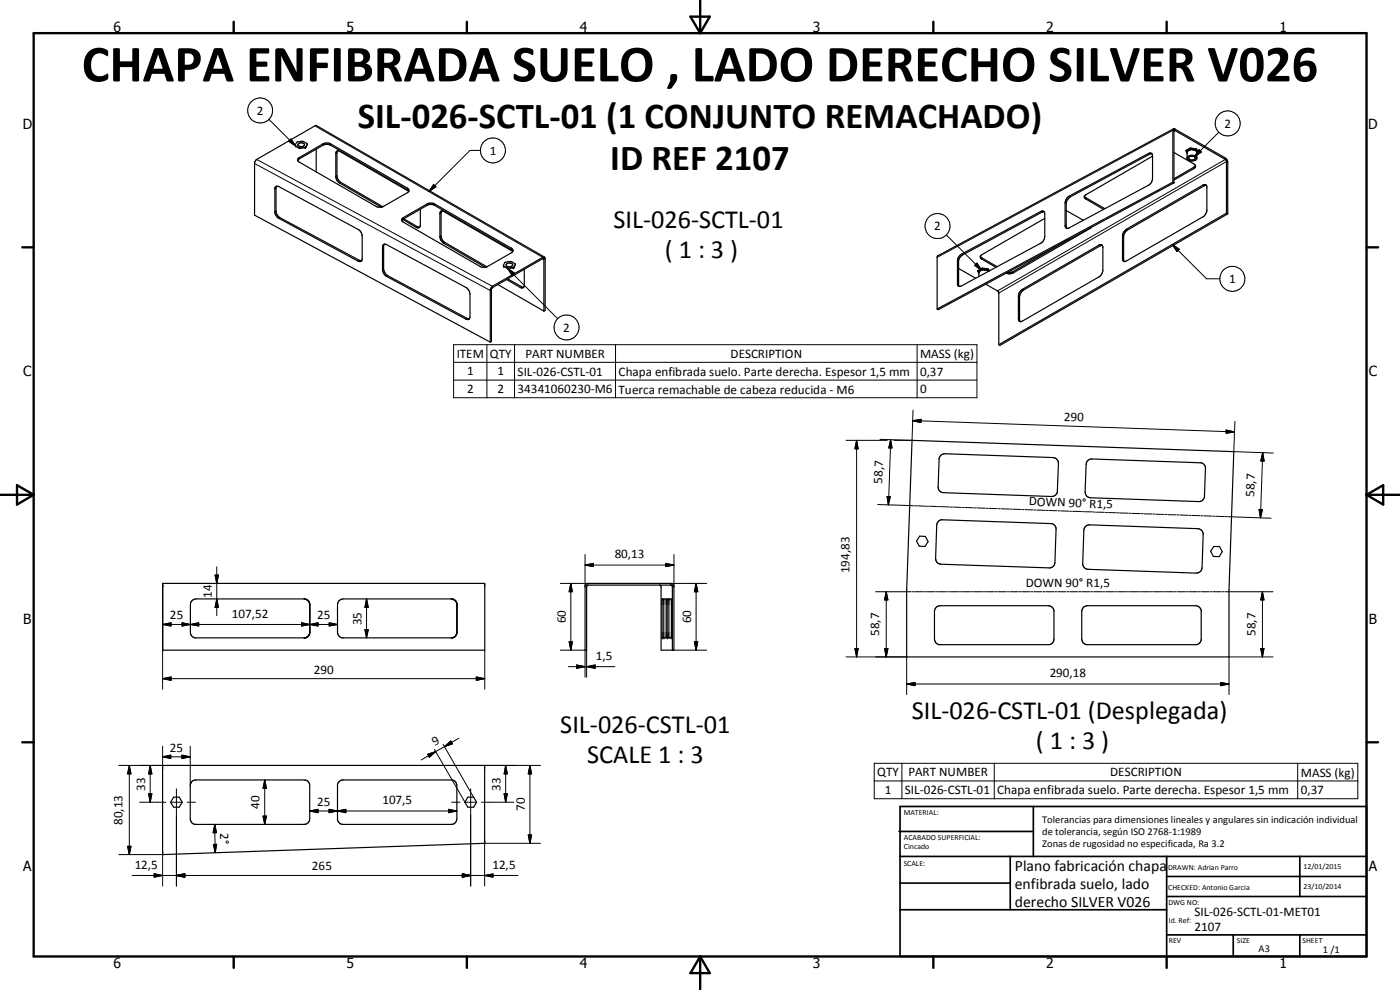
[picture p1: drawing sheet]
<svg xmlns="http://www.w3.org/2000/svg" width="420mm" height="297mm" viewBox="0 0 420 297" stroke-linecap="round" stroke-linejoin="round" font-family="sans-serif">
<g fill="none" stroke="#000" stroke-width=".35">
<path d="M352.2 38.7l-70.9 38.1v15.9M352.6 38.7l-.2-.1-.4 .3v15.8M352.6 39.2h-.3v15.7M352.6 38.7v.5M352.6 38.7l15.1 8.7 .5 .5 .3 .6v15.7M352.6 39.2l15.4 9 .1 15.8M82.6 56.1l.3-.2 .8 .1 24.2 13.1 .6 1 .2 .7v6.8a.77 .77 0 0 1-.4 .8 .77 .77 0 0 1-.8 0l-24-13-.7-.9-.3-.7zM83 55.9l-.2 .4v7.2l.8 1.5 24.4 13.2 .5 .1M88.6 43.6l.1 .2M88.6 43.6h.1M88.7 43.8h.1M88.7 43.8l1 .6"/>
<path d="M89.4 48.1l.2-.3 7.3-4.2a2.49 2.49 0 0 1 2.4 0l22.9 13.3 .5 .4M89.5 43.2a1.12 1.12 0 0 1 1.9 .4 1.14 1.14 0 0 1-2-.3zM89.7 44.4h.4M89.7 44.4h.1M89.7 44.4l.4 .1M89.9 44.4l.2 .1M90.1 44.4v.1M91.5 44.2l-1.4 .2M91.5 44.2l-1.4 .3M91.9 44.1l-.4 .1M92.2 43.3l-.3 .8M92.2 43.3l-.1-.2a2.49 2.49 0 0 0-3.1-.3l-.4 .8"/>
<path d="M92.2 43.3h.1M94.9 44.7v6.9M101.3 45.3l-.2 .6v6.8l.6 1.5 13.2 7.8M122.7 57.4l-20.7-12h-1l-.2 .5v7.3l.4 1 .8 .7 12.4 7.2M122.7 57.4v-.5l-.5-.5-23.4-13.4-1.1-.1-.8 .3-7.1 4.1a.72 .72 0 0 0-.5 .7 .72 .72 0 0 0 .5 .6l23.2 13.4 1.4 .1M122.7 57.4l-.5 .4-7.8 4.3M320.2 59.4l24.5-13.3 .6-.2 .4 .2 .2 .7v6.8l-.2 .8-.6 .9-24.6 13.2-.7-.2-.2-.6v-6.8zM325.4 58.8l.3 .4 5.9 3.4M325.4 58.8l.3 .8 5.5 3.2M345.7 46.1l-.7 .2-24.2 13.1-.8 1.4v7.3l.2 .4M345.9 46.9l-20.5 11.9M352 54.7l.3 .2"/>
<path d="M352 54.7l-70.7 38M352.3 45.8l6 3.4a.73 .73 0 0 1 .5 .7 .73 .73 0 0 1-.5 .7l-6 3.4M352.3 54.9l-70.7 38-.3-.2M356.1 45.2v.1M356.1 45.2l1.2-.7 1.6 .2 .5 1M356.1 45.3l.2 .5M356.1 45.2h.1M356.3 47.3a1.85 1.85 0 0 1 2.9 0M356.7 45.2h-.6M356.7 45.2l-.4 .4v2.1a1.84 1.84 0 0 0 2.9-.2v-1.9M356.7 45.2a2.17 2.17 0 0 1 2.4 .2M357 47a.93 .93 0 0 1 1-.2 .93 .93 0 0 1 .6 1l-1.3 .2a.54 .54 0 0 1-.5-.4 .54 .54 0 0 1 .2-.6z"/>
<path d="M357.2 44.6l-1.1 .6M357.2 44.6l-.5 .6M357.4 44.5l-.2 .1M357.4 44.5v.1M357.4 44.5l1.4 .2M357.4 44.6l.7 .4 .7-.2M358.8 49.7l-.3 .3-6.2 3.6M358.8 44.7l.2 .1M358.8 44.7v.1M358.8 44.8l.2 .1M359 44.8v.1M359 44.8l.4 .9"/>
<path d="M359 44.9l.1 .5M359.1 45.4l.1 .2M359.1 45.4v.2M359.2 45.6l.2 .1M359.4 45.7h.1M359.4 45.7l-.2 .3M362 55.6h-.4l-23.4 13.5-.6 .7-.4 1v7.1l.2 .6M115 73.5l.2-.2 .8 .1 24.2 13.1 .7 1 .1 .7v6.8a.77 .77 0 0 1-.3 .8 .77 .77 0 0 1-.9 0l-23.8-12.9a2.52 2.52 0 0 1-1.2-2v-6.8zM115.3 73.3l-.2 .4v7.2l.8 1.5 24.4 13.2 .5 .1M120.6 66.2v-.5l.5-.4 7.2-4.2 1.7-.1 23.7 13.6 .3 .5-.1 .3M120.6 66.2l.5 .5 23.2 13.4 1.3 .1M120.9 65.8l7.2-4.2a2.4 2.4 0 0 1 2.4 0l22.9 13.3 .5 .5"/>
<path d="M120.9 65.8l-.3 .4M121.2 65.7l4.1 2.3 .6 .2M126.1 62.8v4.8a.77 .77 0 0 1-.4 .7 .77 .77 0 0 1-.8-.1l-4-2.4M132.5 63.3l-.1 .4v7.3l.7 1.5 13 7.6M151.1 79.6l.1 .3M151.2 79.9l1 .5M152 79.2a1.06 1.06 0 0 1 1-.3 1.06 1.06 0 0 1 .8 .7 1.22 1.22 0 0 1-1.9-.1zM153.9 75.4l-20.7-11.9a.67 .67 0 0 0-.8-.2 .67 .67 0 0 0-.4 .6v7.3a2.55 2.55 0 0 0 1.2 1.8l12.4 7.2M153.9 75.4l-7.7 4.7M154.7 79.3l-.2-.2a2.54 2.54 0 0 0-3-.3l-.4 .8M154.7 79.3l-.4 .8M163.4 77.1l-68.5-39.5-17.9 10.2-.3 .5-.3 .6v15.7l70.7 38.1"/>
<path d="M287.9 76.8l24.4-13.3a.77 .77 0 0 1 .9-.1 .77 .77 0 0 1 .4 .8v6.8l-.5 1.3-.5 .6-24 12.9a.73 .73 0 0 1-.8 .1 .73 .73 0 0 1-.5-.6v-7.3zM294.2 76.9l.5 .5 4.5 2.6M313.4 63.5l-.7 .2-24.2 13.1-.8 1.4v7.3l.2 .4M313.6 65.5l-18.9 10.9a.72 .72 0 0 0-.5 .7 .72 .72 0 0 0 .5 .7l4.2 2.4M320 63.2l5.1 2.9M320.9 71.8l-16.8 9.6-1.6 .3M327.5 68.2l-23.4 13.7-1 .3-1.1-.2M330.8 73.6l-.4 .1-23.8 13.8-.6 1.6v6.8l.2 .6M337.6 69.1l23.4-13.6a.71 .71 0 0 1 .7-.1 .71 .71 0 0 1 .5 .6v7.2l-.8 1.6-23.4 13.5a.67 .67 0 0 1-.7 .2 .67 .67 0 0 1-.4-.6v-7.3zM368.1 64l.4 .2M368.1 64l-68.3 39.4M368.5 64.2l-68.4 39.4-.3-.2"/>
<path d="M146.2 80.1l-.6 .1M147.8 85.9l-.7 1.1v15.7M147.8 86.3l-.3 .5v15.6l-.4 .3M147.8 85.9v.4M147.8 85.9l15.1-8.7 .5-.1 .2 .5v15.5l-.4 .2M147.8 86.3l15.4-8.7v15.7M149.4 85.4l13.8 7.9M152.2 80.4l.2 .2M152.3 80.5h.3M152.4 83.7l4.3 2.4 .5 .1M152.4 80.5h.2M152.4 80.6h.1"/>
<path d="M154 80.3l-1.4 .2M154.3 80.1l-.3 .2M157.3 80.8v5l-.4 .6-.7-.1-4.2-2.4M287.7 80.6l5.1 2.9M293.7 81.2l.1 .7M294.2 81.2l-.5 .1M294.2 81.2l-.4 .6v1.2M294.8 80.6h.1M294.8 80.6l-1.1 .6M294.8 80.6l-.6 .6M294.8 80.6l1.7 .2 .2 .6M294.9 80.6h-.1"/>
<path d="M294.9 80.6h.1M294.9 80.6l1.5 .2M294.9 80.6a1.11 1.11 0 0 0 1.5 .3M295.8 85.3l3.6 2 .4 .5v15.6M296.4 80.8l.1 .1M296.4 80.8v.1M296.4 80.9h.1M296.5 80.9h.1M296.5 80.9l.2 .5M296.5 80.9l.1 .5a2.28 2.28 0 0 0-2.4-.2M306.4 87.2l23.4-13.6a.75 .75 0 0 1 .8-.1 .75 .75 0 0 1 .4 .8v6.8l-.2 .7-.6 1-24 13.7-.4-.2-.2-.4v-7.3zM273.7 132.1l96.6 3.4-1.5 41.5v20.1h-96.7v-20.1z"/>
<path d="M282.3 136.7l1.2-.6 32.5 1.2a1.73 1.73 0 0 1 1.7 1.7l-.4 8.4a1.65 1.65 0 0 1-1.7 1.6l-32.4-1.2a1.74 1.74 0 0 1-1.7-1.7l.3-8.6zM326.6 138l1.1-.3 32.5 1.2a1.59 1.59 0 0 1 1.6 1.6l-.3 8.4a1.66 1.66 0 0 1-1.8 1.6l-32.4-1.1a1.66 1.66 0 0 1-1.6-1.8l.3-8.3 .1-.6zM281.8 156.3l1.1-.3 32.4 1.1a1.66 1.66 0 0 1 1.6 1.7l-.3 10a1.66 1.66 0 0 1-1.7 1.6l-32.5-1.1a1.74 1.74 0 0 1-1.6-1.7l.3-10.1zM325.7 158l.5-.4 .8-.1 32.5 1.1a1.66 1.66 0 0 1 1.6 1.7l-.3 10a1.73 1.73 0 0 1-1.8 1.7l-32.5-1.2a1.66 1.66 0 0 1-1.6-1.7l.4-10zM48.8 175h96.6l.1 20.1h-96.7zM91.3 179.7l.8 .3M91.3 179.7h-32.5a1.73 1.73 0 0 0-1.7 1.7v8.3a1.7 1.7 0 0 0 1.4 1.7h33.1l.5-.2M91.6 179.7l.5 .3M92.1 180l.3 .1M92.1 180l.6 .6M135.5 179.7h-32.6a1.73 1.73 0 0 0-1.6 1.7v8.3l.4 1.1 1 .6 33.3-.1M135.5 179.7l.5 .1"/>
<path d="M136 179.8l.3 .2M136.3 180l.6 .6M198.7 179.7h1.2v11.7h-1.2v-.2zM199.3 179.7v11.7M200.3 179.7h1.2v11.7l-1.2-.1zM200.8 179.7v11.7M201.3 175h-24.7l-.6 .3-.4 .5v19.3h.5v-19l.3-.5h25.2l.2 .5v19M201.3 175l.6 .3 .4 .5v19.3h-3.9v-19.2l-.3-.3M201.3 175v.6M276 160.9l1.7 .1 .8 1.5-.9 1.5-1.7-.1-.8-1.6zM364.3 164h1.7l.8 1.5-.9 1.5h-1.8l-.8-1.6zM91.9 191.3l-.3 .1"/>
<path d="M92.4 191l-.3 .2M92.4 180.1l.3 .5M92.4 180.1l.1 .2M92.6 190.8l.1-.3-.3 .5M92.6 190.8l-.2 .2M92.6 190.8l-.5 .4M92.7 180.6l.2 .2M92.9 190.3l-.3 .5M92.9 180.8l.1 .6M93 181.4l-.1 8.9M93 190l-.1 .3M136 191.3l-.3 .1"/>
<path d="M136.3 191.2l-.3 .1M136.9 180.6l.2 .5M136.9 190.5l-.6 .7M137.1 181.1v8.9M137.1 190l-.2 .5M137.1 189.7v.3M280.8 182.4l1.3-.7h32.6a1.8 1.8 0 0 1 1.6 1.4v8.9l-.4 .8-.7 .5-33.4 .1-1-.6-.4-1v-8.4zM325 182.4l1.3-.7h32.5a1.8 1.8 0 0 1 1.7 1.4v8.9l-.4 .8-.7 .5-33.4 .1-1-.6-.4-1v-8.4zM48.8 229.7h96.6l.1 23.3-96.7 3.4zM52.1 239.2h1.7l.9 1.5-.9 1.5h-1.7l-.9-1.5zM57.5 234.6l.7-.5 .5-.1h32.6a1.73 1.73 0 0 1 1.7 1.7v10a1.73 1.73 0 0 1-1.7 1.7h-32.6a1.65 1.65 0 0 1-1.6-1.7v-10zM101.7 234.6l.4-.4 .8-.2h32.6a1.65 1.65 0 0 1 1.6 1.7v10a1.65 1.65 0 0 1-1.6 1.7h-32.6a1.7 1.7 0 0 1-1.6-1.4v-10.6z"/>
<path d="M140.4 239.2h1.7l.9 1.5-.9 1.5h-1.7l-.9-1.5z"/>
</g>
<g fill="none" stroke="#000" stroke-width=".3">
<path d="M80.7 35.8l8 8M94.5 37.8l68.4 39.4v.4l.3 .2 .4-.2M352.6 39.2l-.3 .1-.3-.2-70.7 38.1M365.8 39.7l-7.4 7.3M76.4 49.1l70.7 38.1 .4-.2M77 47.8l70.8 38.1M82.8 56.5l-.3 .2M86.6 42.4l.7-.7 1.4 2.1zM89.8 47.3v.4M96.9 43.2v.4M99.3 43.2v.4M101.1 45.9l-.3 .2"/>
<path d="M101.1 52.7l-.3 .2M102.3 54.7l-.3 .2M122.2 56.4v.5M130.1 55.4l.7 .6-2.1 1.4zM144.2 45.1h-3.2l-12.3 12.3M320.9 58.8l.3 .3M325.9 59.4v.3M344.7 46.1l.3 .2M358.3 50.2v.4M359.2 46l.5-.2-.6-1.1-1.9-.3-1.4 .8 .5 .9M359.9 44.9l.6 .7-2.1 1.4zM361 55.5l.4 .3"/>
<path d="M367.7 47.4v.4l-68.3 39.5M368.5 48.7l-.4-.2-68.3 39.4M82.8 63.3l-.3 .2M84 65.3l-.3 .2M107.9 78.1l-.4 .3M115.1 73.9l-.3 .2M121.1 65.3v.4M125.3 68l-.4 .2M128.1 61.2v.4M130.5 61.2v.4M132.4 63.9l-.4 .2M132.4 70.7l-.4 .3"/>
<path d="M133.6 72.8l-.4 .2M153.4 74.5v.4M284 70.5l10.6 10.6M287.3 78.3l.4 .2M288.6 76.2l.3 .3M292.5 79.6l.7-.6 1.4 2.1zM294.7 77.4v.4M312.3 63.5l.4 .2M319.6 67.7l.4 .2M319.6 60.9l.4 .2M327.1 68.5v.1M329.8 73.6l.3 .2"/>
<path d="M336.9 70.9l.3 .1M336.9 77.6l.3 .3M338 68.8l.4 .2M351.8 73.4l2.1 1.4-.7 .7zM351.8 73.4l10.3 10.3h4M115.1 80.7l-.3 .2M116.4 82.7l-.4 .2M140.2 95.5l-.4 .3M152.3 80.5l2.1 1.4-.7 .7zM152.3 80.5l15.1 15.1M156.5 86l-.3 .3M287.3 85.1l.4 .2"/>
<path d="M297 81.3l-.3-.6-1.9-.3-1.5 .8 .5 1M304.1 81.4v.5M305.6 88.9l.4 .2M305.6 95.7l.4 .2M306.8 86.8l.4 .2M136.1 103.4h157.1v15.9h-157.1zM136.1 108.7h157.1M136.1 114h157.1M146.1 103.4v15.9M154.4 103.4v15.9M184.7 103.4v15.9M275.2 103.4v15.9"/>
<path d="M253.9 132.1h12.4M257.1 132.1l.4 2.6h-.9zM257.1 132.1v65M264.1 131.8l9.6 .3M267.3 131.9l.4 2.5h-1zM267.3 131.9l-.7 19.6M268.3 132.1h5.4M273.9 126.2l2.5-.4v1zM273.9 126.2l96.6 3.4M274 123.1l-.3 9M368 129l2.5 .6-2.5 .4zM370.6 126.4l-.3 9.1 11.8 .4"/>
<path d="M379 135.8l.4 2.5h-1zM379 135.8l-.7 19.6M263.4 151.4l10.8 .4M266.2 149h1l-.6 2.5zM274.5 151.8h.6M275.4 151.8l2.4 .1M278.1 151.9h.6M279 151.9l2.3 .1M281.6 152h.7M282.5 152l2.4 .1M285.2 152.1h.6M286.1 152.1l2.4 .1"/>
<path d="M288.8 152.3h.6M289.7 152.3l2.4 .1M292.4 152.4h.6M293.3 152.4l2.4 .1M296 152.5h.6M296.9 152.5l2.3 .1M299.5 152.6l.6 .1M300.4 152.7h2.4M303.1 152.7l.6 .1M304 152.8l2.4 .1M306.7 152.9h.6M307.6 152.9l2.4 .1"/>
<path d="M310.3 153h.5M311.2 153l2.4 .1M313.8 153.1l.6 .1M314.7 153.2h2.4M317.4 153.2l.6 .1M318.3 153.3l2.4 .1M321 153.4h.6M321.9 153.4l2.4 .1M324.6 153.5h.6M325.5 153.5l2.4 .1M328.2 153.6l.5 .1M329.1 153.7h2.3"/>
<path d="M331.8 153.8h.5M332.6 153.8h2.4M335.3 153.9h.6M336.2 153.9l2.4 .1M338.9 154h.6M339.8 154.1h2.4M342.5 154.1h.6M343.4 154.2h2.4M346.1 154.2l.6 .1M347 154.3h2.3M349.6 154.3l.6 .1M350.6 154.4l2.3 .1"/>
<path d="M353.2 154.5h.6M354.1 154.5l2.4 .1M356.8 154.6h.6M357.7 154.6l2.4 .1M360.4 154.7l.6 .1M361.3 154.8l2.3 .1M363.9 154.9h.6M364.8 154.9l2.4 .1M367.5 155h.6M368.4 155l13.1 .5M377.9 152.9h1l-.6 2.5zM64.5 172.6h1.1l-.5 2.4z"/>
<path d="M65.1 179.7l.5 2.5h-1.1zM65.1 170.1v14.6M110 179.7l.5 2.5h-1zM110 179.7v11.7M168.1 175h8.5M171.3 175l.5 2.5h-1zM171.3 175v20.1M175.6 169.5l2.5-.5v1zM175.6 169.5h26.7M175.6 166.4v9.7M199.8 169l2.5 .5-2.5 .5zM201.3 175h10.8"/>
<path d="M202.3 166.4v9.7M208.9 175l.5 2.5h-1zM208.9 175v20.1M262.8 177.5h10.5M266 177.5l.5 2.5h-1zM266 177.5v19.6M273.6 177.5h.6M274.5 177.5h2.4M277.2 177.5h.6M278.1 177.5h2.4M280.8 177.5h.6M281.7 177.5h2.3"/>
<path d="M284.4 177.5h.5M285.3 177.5h2.3M287.9 177.5h.6M288.8 177.5h2.4M291.5 177.5h.6M292.4 177.5h2.4M295.1 177.5h.6M296 177.5h2.4M298.7 177.5h.6M299.6 177.5h2.4M302.3 177.5h.5M303.2 177.5h2.4"/>
<path d="M305.8 177.5h.7M306.7 177.5h2.4M309.4 177.5h.6M310.3 177.5h2.4M313 177.5h.6M313.9 177.5h2.4M316.6 177.5h.6M317.5 177.5h2.4M320.2 177.5h.6M321.1 177.5h2.4M323.8 177.5h.6M324.6 177.5h2.5"/>
<path d="M327.4 177.5h.5M328.2 177.5h2.5M330.9 177.5h.6M331.8 177.5h2.4M334.5 177.5h.6M335.4 177.5h2.4M338.1 177.5h.6M339 177.5h2.4M341.7 177.5h.6M342.6 177.5h2.4M345.3 177.5h.6M346.1 177.5h2.5"/>
<path d="M348.8 177.5h.7M349.7 177.5h2.4M352.4 177.5h.6M353.3 177.5h2.4M356 177.5h.6M356.9 177.5h2.4M359.6 177.5h.6M360.5 177.5h2.4M363.2 177.5h.6M364.1 177.5h2.4M366.8 177.5h.6M367.7 177.5h14.3"/>
<path d="M378.9 177.5l.4 2.5h-.9zM378.9 177.5v19.6M48.8 187.4l2.5-.5v.9zM48.8 195.1v11.7M48.8 187.4h52.5M54.6 186.9l2.5 .5-2.5 .4zM57.1 187.4l2.5-.5v.9zM90.5 186.9l2.5 .5-2.5 .4zM93 187.4l2.5-.5v.9zM98.8 186.9l2.5 .5-2.5 .4zM109.5 188.9h1l-.5 2.5zM145.5 195.1v11.7"/>
<path d="M168.1 195.1h7.5v8.1M170.8 192.6h1l-.5 2.5zM173 199.5l2.6 .5-2.6 .5zM176.1 195.1v8.1M202.3 195.1h9.8M208.4 192.6h1l-.5 2.5zM253.9 197.1h18.2v11.3M256.6 194.6h.9l-.4 2.5zM265.5 194.6h1l-.5 2.5zM378.4 194.6h.9l-.4 2.5zM382 197.1h-13.2v11.3M48.8 203.6l2.5-.5v1z"/>
<path d="M48.8 203.6h96.7M142.9 203.1l2.6 .5-2.6 .5zM170.6 200h13.9M176.1 200l2.5-.5v1zM272.1 205.2l2.5-.4v.9zM272.1 205.2h96.7M366.3 204.8l2.5 .4-2.5 .5zM35.6 229.7h13.2M38.8 229.7l.5 2.5h-1zM38.8 229.7v26.7M44.6 238.2h1l-.5 2.5zM45.1 229.7l.5 2.5h-1z"/>
<path d="M45.1 229.7v11M48.8 227.1l2.5-.5v1zM48.8 223.9v6.8M48.8 227.1h8.3M52.9 236.7v29.2M54.6 226.6l2.5 .5-2.5 .5zM57.1 223.9v11.8M79.4 234l.6 2.5h-1.1zM79.4 234v13.4M128.3 226.3l2.5-.8-1.9 1.7zM130.4 224.8l9.1 15.8M130.8 225.5l-4.4 2.5"/>
<path d="M133 223.4l8.2 14.1M133.4 224l1.9-1.7 .5 .9zM133.4 224l-2.6 1.5M137.7 221.5l-4.3 2.5M141.3 236.7v29.2M141.4 237.9l.7 1.3M145.4 229.7h16.8M151.3 238.2h1l-.5 2.5zM151.8 229.7l.5 2.5h-1zM151.8 229.7v11M159 229.7l.5 2.5h-1zM159 229.7v23.3"/>
<path d="M262.4 229h145.1v10.6h-145.1zM262.4 234.3h145.1M270.7 229v10.6M298.4 229v10.6M389.5 229v10.6M35.6 256.4h13.2M38.3 253.9h1l-.5 2.5zM41.9 240.7h7.8M48.8 255.4v10.5M51.2 240.7h3.5M56.2 240.7h2.5M64 253.4l1-.1-.4 2.5z"/>
<path d="M64.5 247.4l.5 2.5h-1zM64.5 247.4l.1 8.4M78.9 244.9h1.1l-.6 2.5zM93 243.3l2.5-.5v1zM93 243.3h44.1M98.8 242.8l2.5 .5-2.5 .5zM101.3 243.3l2.5-.5v1zM134.6 242.8l2.5 .5-2.5 .5zM135.5 240.7h2.5M139.5 240.7h3.5M144.5 240.7h9.7M145.4 252v13.9"/>
<path d="M145.5 253h16.7M158.5 250.5h1l-.5 2.5zM39.6 262.7h115.9M46.3 262.2l2.5 .5-2.5 .5zM52.9 262.7l2.5-.5v1zM138.8 262.2l2.5 .5-2.5 .5zM138.8 262.2l2.5 .5M145.4 262.7l2.5-.5v1z"/>
<circle cx="78.1" cy="33.1" r="3.7"/>
<circle cx="368.5" cy="37" r="3.8"/>
<circle cx="147.9" cy="45.1" r="3.7"/>
<circle cx="281.3" cy="67.8" r="3.8"/>
<circle cx="170" cy="98.2" r="3.8"/>
<circle cx="369.8" cy="83.7" r="3.8"/>
</g>
<g fill="#000">
<circle cx="88.7" cy="43.8" r=".18"/>
<circle cx="91.5" cy="44.2" r=".18"/>
<circle cx="91.6" cy="44.2" r=".18"/>
<circle cx="357.2" cy="44.6" r=".18"/>
<circle cx="151.2" cy="79.9" r=".18"/>
<circle cx="320" cy="63.2" r=".18"/>
<circle cx="152.6" cy="80.5" r=".18"/>
<circle cx="154" cy="80.3" r=".18"/>
<circle cx="154.1" cy="80.3" r=".18"/>
<circle cx="154.3" cy="80.1" r=".18"/>
<circle cx="48.8" cy="175.6" r=".18"/>
<circle cx="48.8" cy="195.1" r=".18"/>
<circle cx="198.7" cy="191.4" r=".18"/>
<circle cx="199.3" cy="191.4" r=".18"/>
<circle cx="200.3" cy="191.4" r=".18"/>
<circle cx="201.5" cy="191.4" r=".18"/>
</g>
<g fill="none" stroke="#000" stroke-width=".71">
<path d="M10.1 9.9h400v277.1h-400zM70.1 6.5v3.4M140.1 6.5v3.4M207.2 5h5.8l-2.9 4.9zM210.1 0v9.9M280.1 6.5v3.4M350.1 6.5v3.4M6.7 74.2h3.4M410.1 74.2h3.5M.1 148.5h10M5.1 145.6l5 2.9-5 2.9zM410.1 148.5h10"/>
<path d="M410.1 148.5l5-2.9v5.8zM6.7 222.7h3.4M410.1 222.7h3.5M70.1 287v3.4M140.1 287v3.4M210.1 287v10M210.1 287l2.9 5h-5.8zM280.1 287v3.4M350.1 287v3.4"/>
</g>
<g fill="none" stroke="#000" stroke-width=".51">
<path d="M269.8 249.5h40.3M270.1 242h140v45h-140zM270.1 257h140M303.2 257v16M310.1 242v15M350.1 257v30M390.1 257v12M270.1 265h33.1M270.1 273h80M350.1 269h60M350.1 263h60M350.1 280.5h60"/>
<path d="M370.1 280.5v6.5M390.1 280.5v6.5"/>
</g>
<g fill="#000">
<path d="M86.6 42.4l.7-.7 1.4 2.1zM130.1 55.4l.7 .6-2.1 1.4zM359.9 44.9l.6 .7-2.1 1.4zM292.5 79.6l.7-.6 1.4 2.1zM351.8 73.4l2.1 1.4-.7 .7zM152.3 80.5l2.1 1.4-.7 .7zM257.1 132.1l.4 2.6h-.9zM267.3 131.9l.4 2.5h-1zM273.9 126.2l2.5-.4v1zM368 129l2.5 .6-2.5 .4zM379 135.8l.4 2.5h-1zM266.2 149h1l-.6 2.5z"/>
<path d="M377.9 152.9h1l-.6 2.5zM64.5 172.6h1.1l-.5 2.4zM171.3 175l.5 2.5h-1zM175.6 169.5l2.5-.5v1zM199.8 169l2.5 .5-2.5 .5zM208.9 175l.5 2.5h-1zM48.8 187.4l2.5-.5v.9zM54.6 186.9l2.5 .5-2.5 .4zM57.1 187.4l2.5-.5v.9zM65.1 179.7l.5 2.5h-1.1zM90.5 186.9l2.5 .5-2.5 .4zM93 187.4l2.5-.5v.9z"/>
<path d="M98.8 186.9l2.5 .5-2.5 .4zM109.5 188.9h1l-.5 2.5zM110 179.7l.5 2.5h-1zM170.8 192.6h1l-.5 2.5zM176.1 200l2.5-.5v1zM208.4 192.6h1l-.5 2.5zM256.6 194.6h.9l-.4 2.5zM265.5 194.6h1l-.5 2.5zM266 177.5l.5 2.5h-1zM378.4 194.6h.9l-.4 2.5zM378.9 177.5l.4 2.5h-.9zM48.8 203.6l2.5-.5v1z"/>
<path d="M142.9 203.1l2.6 .5-2.6 .5zM173 199.5l2.6 .5-2.6 .5zM272.1 205.2l2.5-.4v.9zM366.3 204.8l2.5 .4-2.5 .5zM38.8 229.7l.5 2.5h-1zM44.6 238.2h1l-.5 2.5zM45.1 229.7l.5 2.5h-1zM48.8 227.1l2.5-.5v1zM54.6 226.6l2.5 .5-2.5 .5zM79.4 234l.6 2.5h-1.1zM128.3 226.3l2.5-.8-1.9 1.7zM133.4 224l1.9-1.7 .5 .9z"/>
<path d="M151.3 238.2h1l-.5 2.5zM151.8 229.7l.5 2.5h-1zM159 229.7l.5 2.5h-1zM38.3 253.9h1l-.5 2.5zM64 253.4l1-.1-.4 2.5zM64.5 247.4l.5 2.5h-1zM78.9 244.9h1.1l-.6 2.5zM93 243.3l2.5-.5v1zM98.8 242.8l2.5 .5-2.5 .5zM101.3 243.3l2.5-.5v1zM134.6 242.8l2.5 .5-2.5 .5zM158.5 250.5h1l-.5 2.5z"/>
<path d="M46.3 262.2l2.5 .5-2.5 .5zM52.9 262.7l2.5-.5v1zM138.8 262.2l2.5 .5-2.5 .5zM145.4 262.7l2.5-.5v1z"/>
</g>
<text font-size="15.8" x="24.5" y="24.4">CHAPA ENFIBRADA SUELO , LADO DERECHO SILVER V026</text>
<g font-size="11">
<text x="107.4" y="38.5">SIL-026-SCTL-01 (1 CONJUNTO REMACHADO)</text>
<text x="183.1" y="51.1">ID REF 2107</text>
</g>
<g font-size="7.9">
<text x="184.1" y="68.5">SIL-026-SCTL-01</text>
<text x="199.5" y="77.5">( 1 : 3 )</text>
<text x="273.6" y="215.6">SIL-026-CSTL-01 (Desplegada)</text>
<text x="168.1" y="219.8">SIL-026-CSTL-01</text>
<text x="310.9" y="224.7">( 1 : 3 )</text>
<text x="176.2" y="228.8">SCALE 1 : 3</text>
</g>
<g font-size="4.7">
<text x="304.6" y="261.2">Plano fabricación chapa</text>
<text x="304.6" y="266.6">enfibrada suelo, lado</text>
<text x="304.6" y="272">derecho SILVER V026</text>
</g>
<g font-size="4.2">
<text x="34" y="9.6">6</text>
<text x="104" y="9.6">5</text>
<text x="174" y="9.6">4</text>
<text x="244" y="9.6">3</text>
<text x="314" y="9.6">2</text>
<text x="384" y="9.6">1</text>
<text x="6.8" y="38.7">D</text>
<text x="410.6" y="38.7">D</text>
<text x="7" y="112.9">C</text>
<text x="410.8" y="112.9">C</text>
<text x="7" y="187.1">B</text>
<text x="410.8" y="187.1">B</text>
<text x="7" y="261.4">A</text>
<text x="410.8" y="261.4">A</text>
<text x="34" y="290.4">6</text>
<text x="104" y="290.4">5</text>
<text x="174" y="290.4">4</text>
<text x="244" y="290.4">3</text>
<text x="314" y="290.4">2</text>
<text x="384" y="290.4">1</text>
</g>
<g font-size="3.9">
<text x="77.1" y="34.5">2</text>
<text x="367.4" y="38.3">2</text>
<text x="147" y="46.4">1</text>
<text x="280.4" y="69.1">2</text>
<text x="368.9" y="84.9">1</text>
<text x="169" y="99.5">2</text>
<text x="137.1" y="107.4">ITEM</text>
<text x="147.1" y="107.4">QTY</text>
<text x="157.7" y="107.4">PART NUMBER</text>
<text x="219.2" y="107.4">DESCRIPTION</text>
<text x="276.1" y="107.4">MASS (kg)</text>
<text x="140.2" y="112.6">1</text>
<text x="149.3" y="112.6">1</text>
<text x="155.4" y="112.7">SIL-026-CSTL-01</text>
<text x="185.7" y="112.7">Chapa enfibrada suelo. Parte derecha. Espesor 1,5 mm</text>
<text x="276.1" y="112.7">0,37</text>
<text x="140.2" y="118">2</text>
<text x="149.3" y="118">2</text>
<text x="155.4" y="118">34341060230-M6</text>
<text x="185.7" y="118.1">Tuerca remachable de cabeza reducida - M6</text>
<text x="276.1" y="118">0</text>
<text x="319.3" y="126.3" transform="rotate(2 319.3 126.3)">290</text>
<text x="264.7" y="145.2" transform="rotate(-88 264.7 145.2)">58,7</text>
<text x="376.4" y="149" transform="rotate(-88 376.4 149)">58,7</text>
<text x="308.7" y="151.6" transform="rotate(2 308.7 151.6)">DOWN 90° R1,5</text>
<text x="184.5" y="167.4">80,13</text>
<text x="255" y="172" transform="rotate(-90 255 172)">194,83</text>
<text x="63.5" y="179.4" transform="rotate(-90 63.5 179.4)">14</text>
<text x="307.8" y="176.2">DOWN 90° R1,5</text>
<text x="51" y="185.8">25</text>
<text x="69.6" y="185.3">107,52</text>
<text x="95.2" y="185.8">25</text>
<text x="108.4" y="187.6" transform="rotate(-90 108.4 187.6)">35</text>
<text x="169.8" y="187.1" transform="rotate(-90 169.8 187.1)">60</text>
<text x="207.4" y="187.1" transform="rotate(-90 207.4 187.1)">60</text>
<text x="263.9" y="190.8" transform="rotate(-90 263.9 190.8)">58,7</text>
<text x="376.8" y="190.8" transform="rotate(-90 376.8 190.8)">58,7</text>
<text x="178.8" y="198">1,5</text>
<text x="94.2" y="202.1">290</text>
<text x="315" y="203.2">290,18</text>
<text x="51" y="225.6">25</text>
<text x="130.5" y="223.9" transform="rotate(-30 130.5 223.9)">9</text>
<text x="263.3" y="233">QTY</text>
<text x="272.6" y="232.9">PART NUMBER</text>
<text x="333.2" y="233">DESCRIPTION</text>
<text x="390.4" y="233">MASS (kg)</text>
<text x="43.5" y="237.2" transform="rotate(-90 43.5 237.2)">33</text>
<text x="150.2" y="237.2" transform="rotate(-90 150.2 237.2)">33</text>
<text x="265.5" y="238.3">1</text>
<text x="271.6" y="238.3">SIL-026-CSTL-01</text>
<text x="299.3" y="238.3">Chapa enfibrada suelo. Parte derecha. Espesor 1,5 mm</text>
<text x="390.4" y="238.3">0,37</text>
<text x="77.9" y="242.7" transform="rotate(-90 77.9 242.7)">40</text>
<text x="95.2" y="241.8">25</text>
<text x="114.8" y="241.3">107,5</text>
<text x="157.5" y="243.4" transform="rotate(-90 157.5 243.4)">70</text>
<text x="36.8" y="247.5" transform="rotate(-90 36.8 247.5)">80,13</text>
<text x="66" y="249.9" transform="rotate(89 66 249.9)">2°</text>
<text x="40.4" y="260.6">12,5</text>
<text x="93.6" y="261.2">265</text>
<text x="147.8" y="260.6">12,5</text>
<text x="358.5" y="275">SIL-026-SCTL-01-MET01</text>
<text x="358.5" y="279.4">2107</text>
</g>
<g font-size="3.1">
<text x="312.7" y="246.8">Tolerancias para dimensiones lineales y angulares sin indicación individual</text>
<text x="312.7" y="250.4">de tolerancia, según ISO 2768-1:1989</text>
<text x="312.7" y="254">Zonas de rugosidad no especificada, Ra 3.2</text>
<text x="377.7" y="285.6">A3</text>
<text x="397" y="285.9">1 /1</text>
</g>
<g font-size="2.4">
<text x="271.2" y="244.4">MATERIAL:</text>
<text x="271.3" y="252">ACABADO SUPERFICIAL:</text>
<text x="271.3" y="254.6">Cincado</text>
<text x="271.2" y="259.7">SCALE:</text>
<text x="350.6" y="261">DRAWN: Adrian Parro</text>
<text x="391.2" y="260.6">12/01/2015</text>
<text x="350.6" y="267">CHECKED: Antonio Garcia</text>
<text x="391.2" y="266.7">23/10/2014</text>
<text x="350.6" y="271.4">DWG NO:</text>
<text x="350.8" y="276.9">Id. Ref:</text>
<text x="350.8" y="282.8">REV</text>
<text x="371.2" y="282.9">SIZE</text>
<text x="390.9" y="282.9">SHEET</text>
</g>
</svg>
